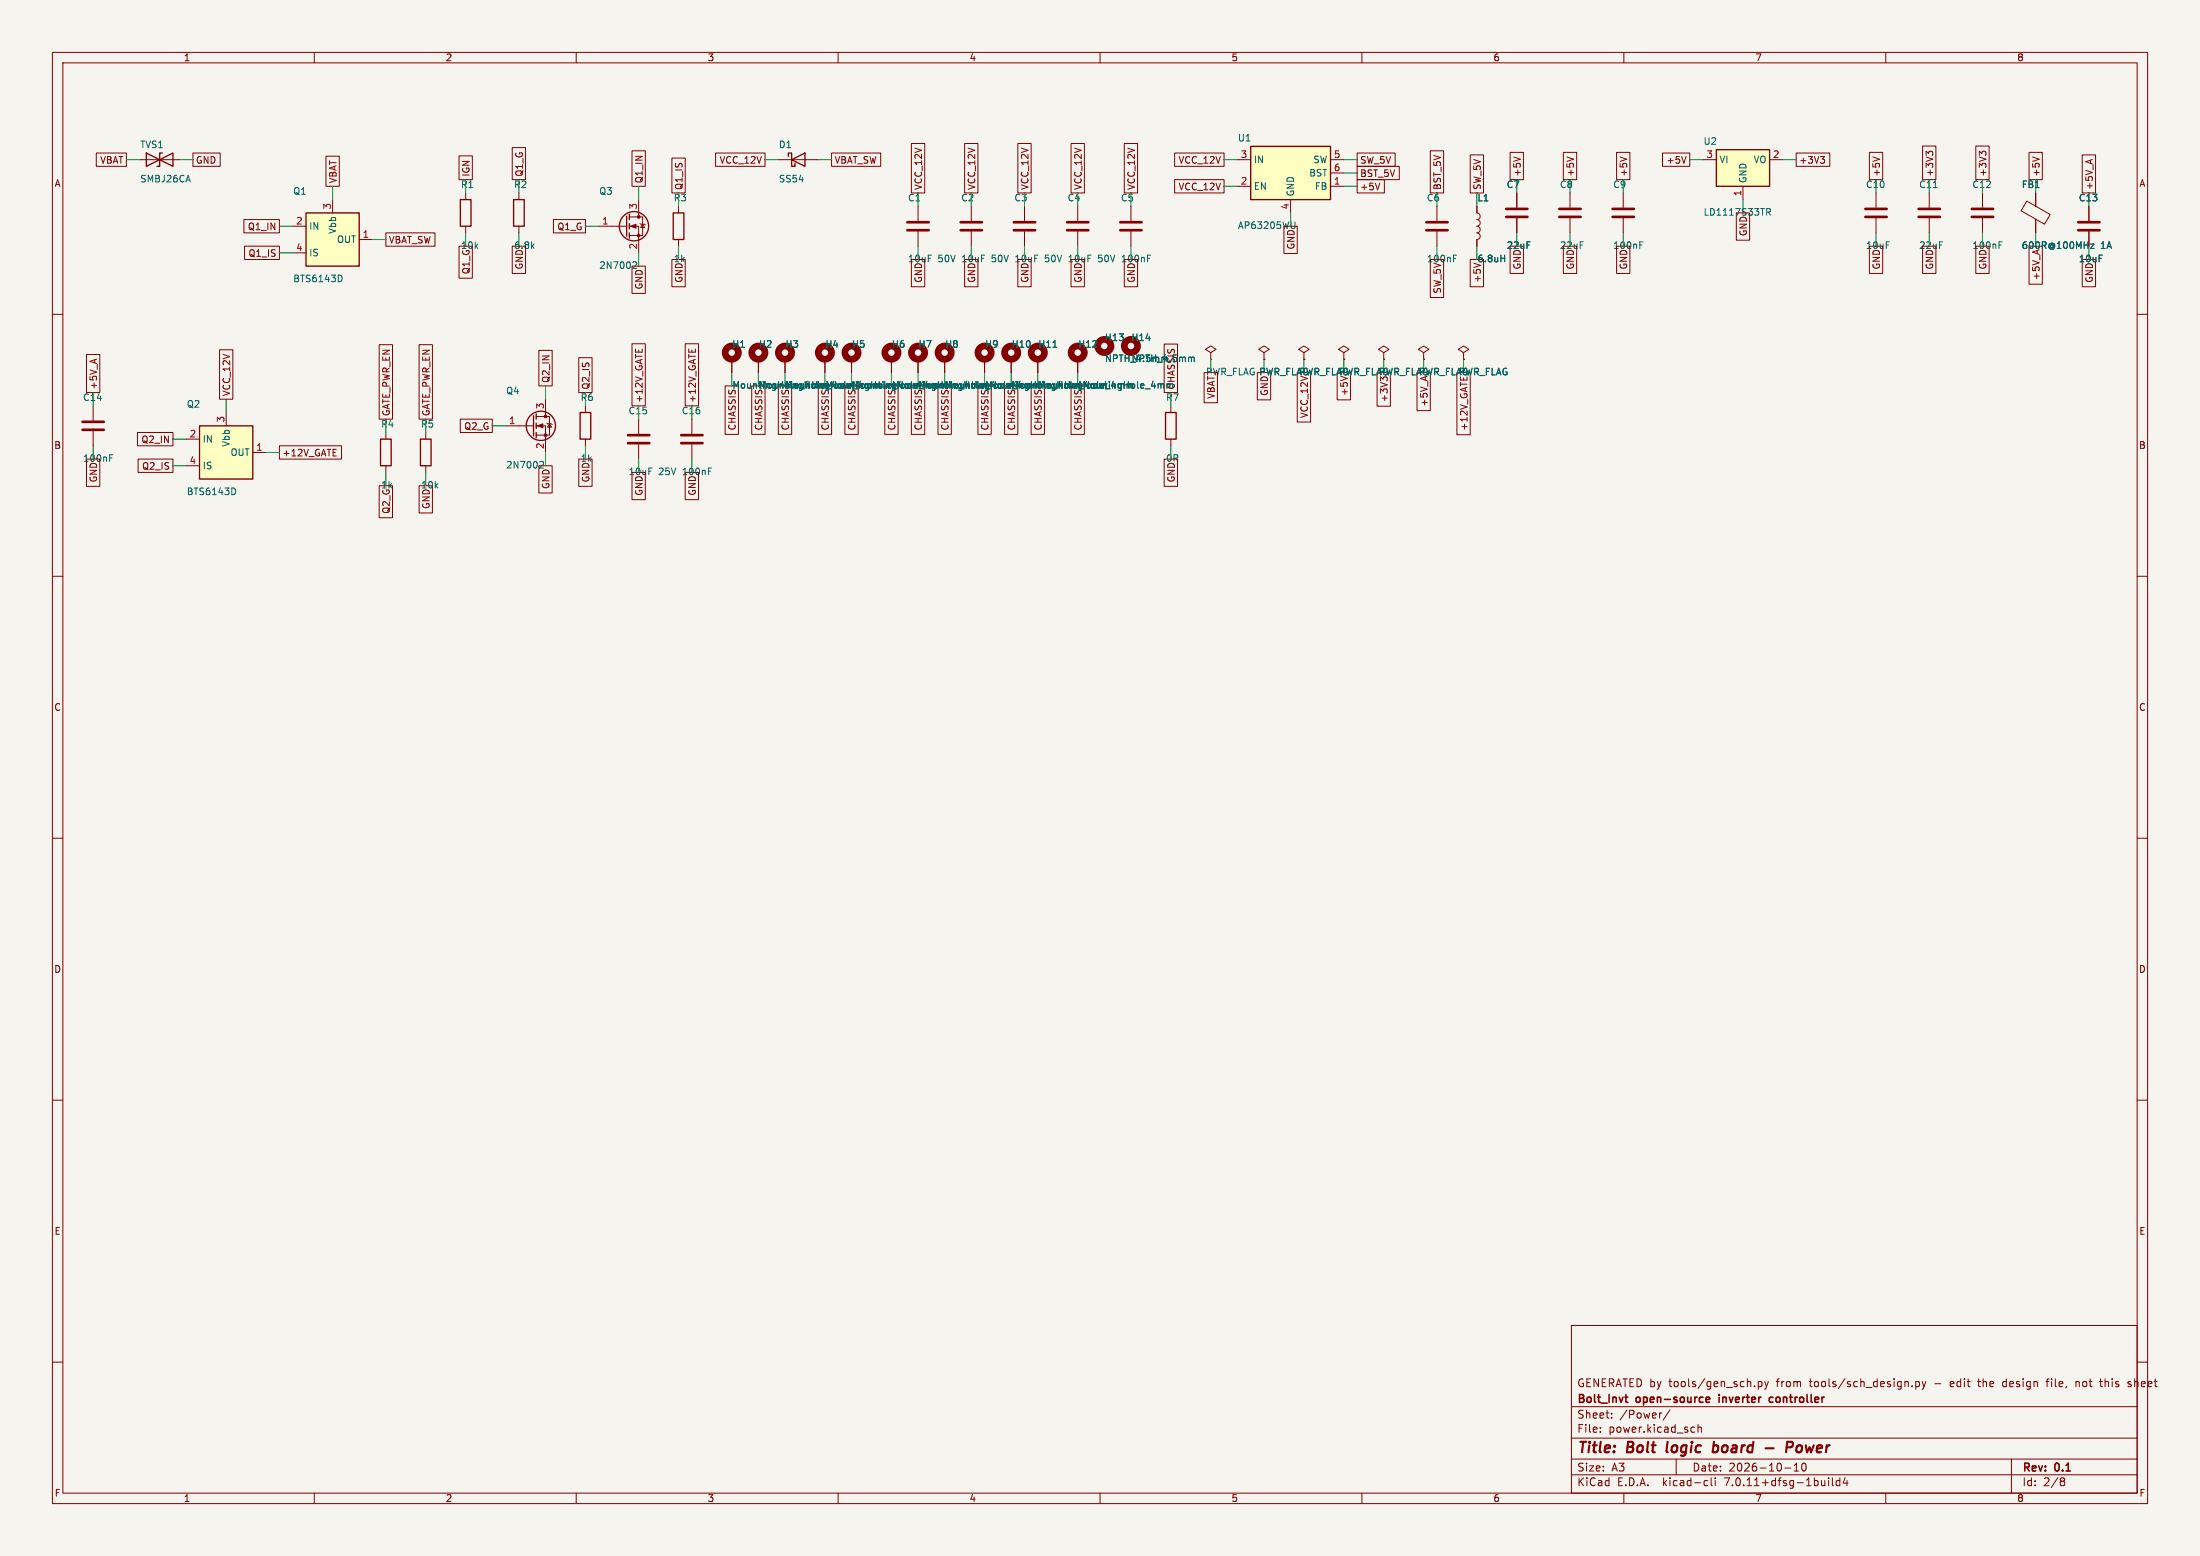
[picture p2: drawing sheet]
<svg xmlns="http://www.w3.org/2000/svg" width="420mm" height="297mm" viewBox="0 0 420 297" stroke-linecap="round" stroke-linejoin="round" font-family="sans-serif">
<path d="M0 0h420v297h-420z" fill="#f5f4ef" stroke="#f5f4ef" stroke-width=".19"/>
<g fill="none" stroke="#840000" stroke-width=".19">
<path d="M10 10h400v277h-400zM12 12h396v273h-396zM60 10v2M110 10v2M160 10v2M210 10v2M260 10v2M310 10v2M360 10v2M18.4 29.2h5.7v2.6h-5.7zM26.7 30.5h7.6M36.8 29.2h5.2v2.6h-5.2z"/>
<path d="M62.2 29.8h2.6v5.8h-2.6zM63.5 38.1v2.5M87.6 29.8h2.6v4.5h-2.6zM88.9 36.8v1.3M97.8 28.2h2.5v6.1h-2.5zM99.1 36.8v1.3M120.6 28.8h2.6v6.8h-2.6zM121.9 38.1v3.3M128.3 30.2h2.5v6.6h-2.5zM129.5 39.4v1.2M136.6 29.2h9.4v2.6h-9.4zM148.6 30.5h7.6"/>
<path d="M158.7 29.2h9.4v2.6h-9.4zM174 27.4h2.5v9.4h-2.5zM175.3 39.4v2.8M184.1 27.4h2.6v9.4h-2.6zM185.4 39.4v2.8M194.3 27.4h2.6v9.4h-2.6zM195.6 39.4v2.8M204.5 27.4h2.5v9.4h-2.5zM205.7 39.4v2.8M214.6 27.4h2.6v9.4h-2.6zM215.9 39.4v2.8M224.2 29.2h9.5v2.6h-9.5z"/>
<path d="M224.2 34.3h9.5v2.5h-9.5zM236.2 35.6h2.6M236.2 30.5h2.6M246.4 38.1v2.5M254 35.6h2.5M254 30.5h2.5M254 33h2.5M259.1 31.8h8v2.5h-8zM259.1 29.2h7.2v2.6h-7.2zM259.1 34.3h5.2v2.5h-5.2zM263.4 35l-.4 1.2M273 28.8h2.6v8h-2.6z"/>
<path d="M274.3 39.4v2.8M280.7 29.6h2.5v7.2h-2.5zM281.9 39.4v1.2a.64 .64 0 0 1 .7 .7 .64 .64 0 0 1-.7 .6 .64 .64 0 0 1 .7 .6 .64 .64 0 0 1-.7 .7 .64 .64 0 0 1 .7 .6 .64 .64 0 0 1-.7 .7 .64 .64 0 0 1 .7 .6 .64 .64 0 0 1-.7 .6v1.3M288.3 29.1h2.5v5.2h-2.5zM289 30l1.2 .4M289.6 36.8v2.8M298.4 29.1h2.6v5.2h-2.6zM299.1 30l1.3 .4M299.7 36.8v2.8M308.6 29.1h2.5v5.2h-2.5zM309.3 30l1.3 .4M309.9 36.8v2.8"/>
<path d="M317.4 29.2h5.2v2.6h-5.2zM321.9 29.9l-.4 1.3M325.1 30.5h2.6M332.7 35.6v2.5M337.8 30.5h2.6M342.9 29.2h6.4v2.6h-6.4zM347.5 29.9h.8l-.4 .5M348.1 30.4l.2 .2v.3l-.2 .3M356.9 29.1h2.5v5.2h-2.5zM357.5 30l1.3 .4M358.1 36.8v2.8M367 27.9h2.6v6.4h-2.6z"/>
<path d="M368.2 29.3l-.5-.4v.8M368.2 29.1l.2-.2h.3l.3 .2M368.3 36.8v2.8M377.2 27.9h2.5v6.4h-2.5zM378.3 29.1l.3-.2h.3l.2 .2M378.3 29.3l-.4-.4v.8M378.5 36.8v2.8M386.9 38.4l4.5 2.5-1.1 1.9-4.4-2.6zM387.3 29.1h2.6v5.2h-2.6zM388 30l1.3 .4M388.6 36.8v2.6M397.5 29.6h2.5v7.2h-2.5z"/>
<path d="M398.8 39.4v2.8M10 60h2M46.6 41.9h6.7v2.6h-6.7zM46.7 47h6.6v2.5h-6.6zM55.9 43.2h2.5M55.9 48.3h2.5M68.6 45.7h2.5M73.7 44.4h9.3v2.6h-9.3zM87.6 47h2.6v6.1h-2.6zM88.9 43.2v1.3M97.8 47h2.5v5.2h-2.5zM99.1 43.2v1.3"/>
<path d="M105.6 41.9h6.2v2.6h-6.2zM114.3 43.2h5.3M120.1 43.2h1.8v5.1M120.1 41.4h2.6v3.6h-2.6M120.6 50.8h2.6v5.2h-2.6zM122.2 42.7l1 .2M122.7 42.8l.4 .6h-.8zM128.3 49.5h2.5v5.2h-2.5zM129.5 45.7v1.3M174 49.5h2.5v5.2h-2.5zM175.3 44.2v2.8M184.1 49.5h2.6v5.2h-2.6z"/>
<path d="M185.4 44.2v2.8M194.3 49.5h2.6v5.2h-2.6zM195.6 44.2v2.8M204.5 49.5h2.5v5.2h-2.5zM205.7 44.2v2.8M214.6 49.5h2.6v5.2h-2.6zM215.9 44.2v2.8M245.1 43.2h2.6v5.2h-2.6zM273 49.5h2.6v7.3h-2.6zM274.3 44.2v2.8M280.7 49.5h2.5v5.2h-2.5zM281.3 50.2l1.3 .5"/>
<path d="M288.3 47h2.5v5.2h-2.5zM289.6 41.7v2.8M298.4 47h2.6v5.2h-2.6zM299.7 41.7v2.8M308.6 47h2.5v5.2h-2.5zM309.9 41.7v2.8M331.5 40.6h2.5v5.2h-2.5zM356.9 47h2.5v5.2h-2.5zM358.1 41.7v2.8M367 47h2.6v5.2h-2.6zM368.3 41.7v2.8M377.2 47h2.5v5.2h-2.5z"/>
<path d="M378.5 41.7v2.8M387.3 47h2.6v7.3h-2.6zM388.6 41.9v2.6M397.5 49.5h2.5v5.2h-2.5zM398.8 44.2v2.8M408 60h2M16.5 67.7h2.6v7.2h-2.6zM17.8 77.5v2.8M41.9 66.8h2.6v9.4h-2.6zM43.2 78.7v2.6M72.4 65.8h2.5v14.2h-2.5zM80 65.8h2.6v14.2h-2.6z"/>
<path d="M102.4 79.5h2.5v3.6h-2.5M102.9 66.9h2.5v6.8h-2.5zM104.1 76.2v3.3M110.5 68.3h2.5v6.6h-2.5zM111.8 77.5v1.2M120.6 65.6h2.6v11.9h-2.6zM130.8 65.6h2.6v11.9h-2.6zM138.4 73.7h2.6v9.2h-2.6zM139.7 68.6v2.5M143.5 73.7h2.6v9.2h-2.6zM144.8 68.6v2.5M148.6 73.7h2.5v9.2h-2.5z"/>
<path d="M149.9 68.6v2.5M156.2 73.7h2.6v9.2h-2.6zM157.5 68.6v2.5M161.3 73.7h2.5v9.2h-2.5zM162.6 68.6v2.5M168.9 73.7h2.6v9.2h-2.6zM170.2 68.6v2.5M174 73.7h2.5v9.2h-2.5zM175.3 68.6v2.5M179.1 73.7h2.5v9.2h-2.5zM180.3 68.6v2.5M186.7 73.7h2.5v9.2h-2.5z"/>
<path d="M188 68.6v2.5M191.8 73.7h2.5v9.2h-2.5zM193 68.6v2.5M196.8 73.7h2.6v9.2h-2.6zM198.1 68.6v2.5M204.5 73.7h2.5v9.2h-2.5zM205.7 68.6v2.5M222.2 65.7h2.6v9.2h-2.6zM223.5 77.5v1.2M229.9 71.1h2.5v5.8h-2.5zM231.1 67.3l1.1-.6-1.1-.7-1 .7 1 .6v1.3M231.1 68.6h.1"/>
<path d="M240 71.1h2.6v5.2h-2.6zM241.3 67.3l1-.6-1-.7-1 .7 1 .6v1.3M241.3 68.6h.1M247.6 71.1h2.6v9.5h-2.6zM248.9 67.3l1-.6-1-.7-1 .7 1 .6v1.3M248.9 68.6h.1M255.3 71.1h2.5v5.2h-2.5zM256.5 67.3l1.1-.6-1.1-.7-1 .7 1 .6v1.3M256.5 68.6h.1M262.9 71.1h2.5v6.4h-2.5zM263.6 71.9v.8M264.2 67.3l1-.6-1-.7-1.1 .7 1.1 .6v1.3"/>
<path d="M264.2 68.6h.1M270.5 71.1h2.5v7.3h-2.5zM271.8 67.3l1-.6-1-.7-1 .7 1 .6v1.3M271.8 68.6h.1M278.1 71.1h2.6v11.9h-2.6zM279.4 67.3l1-.6-1-.7-1 .7 1 .6v1.3M279.4 68.6h.1M16.5 87.6h2.6v5.2h-2.6zM17.8 82.3v2.8M26.2 82.5h6.8v2.6h-6.8zM26.4 87.6h6.6v2.6h-6.6zM35.6 83.8h2.5"/>
<path d="M35.6 88.9h2.5M48.3 86.4h2.5M53.3 85.1h11.9v2.5h-11.9zM72.4 92.7h2.5v6.1h-2.5zM73.7 82.6v1.2M73.7 88.9v1.3M80 92.7h2.6v5.2h-2.6zM81.3 82.6v1.2M81.3 88.9v1.3M87.9 80h6.1v2.6h-6.1zM96.5 81.3h5.4M102.4 81.3h1.7v5.1"/>
<path d="M102.9 88.9h2.5v5.2h-2.5zM104.4 80.8l1 .2M104.9 80.9l.4 .6h-.8zM110.5 87.6h2.5v5.2h-2.5zM111.8 83.8v1.3M120.6 90.2h2.6v5.2h-2.6zM121.9 80v2.8M121.9 84.8v2.8M130.8 90.2h2.6v5.2h-2.6zM132.1 80v2.8M132.1 84.8v2.8M222.2 87.6h2.6v5.2h-2.6z"/>
<path d="M223.5 83.8v1.3M10 110h2M408 110h2M10 160h2M408 160h2M10 210h2M408 210h2M10 260h2M300 253h108v32h-108zM408 260h2M300 278.5h108M300 274.5h108"/>
<path d="M300 268.5h108M305.5 273.2v.2M305.5 272.5v.1M307.7 270.5v.2M307.7 269.8v.1M317.2 269.7l-.3 .1M318.8 269.1l-1.3 1.9M320 278.5v3M323.1 272.4l.4 .1M323.5 273.3l-.4 .1M324.2 272.5l.2-.1 .3 .1 .1 .9M324.2 271.9v1.5"/>
<path d="M335.7 263.7v1.5M335.7 263.8l.4-.1 .3 .3-.2 .6h-.5M336.9 263.7l.3 1M337.2 264.7l-.3 .5M337.6 263.7l-.4 1M342.5 279.7l.4-.4v1.5M344.2 279.4l.1-.1a.8 .8 0 0 1 .5 .7 .8 .8 0 0 1-.5 .8 1 1 0 0 1-.1-1.4zM365 264.5v.2M365.7 263.8l.5-.1 .2 .3-.1 .6h-.6M365.7 263.7v1.5M366.9 263.7l.4 1M367.3 264.7l-.4 .5"/>
<path d="M367.7 263.7l-.4 1M377.5 263.7h.6M382.6 263.7l-.3 .3v.4l.3 .3M384 278.5v6.5M390.6 263.7h.6M391.2 263.2l-.4 .2v1.3M396.3 263.7v1M396.9 263.8l-.4-.1-.2 .1M400.8 263.7h.6M401 263.2v1.3l.4 .2M406.8 263.8l-.4-.1-.2 .2 .1 .2 .5 .2v.3h-.6M60 285v2"/>
<path d="M110 285v2M160 285v2M210 285v2M260 285v2M300 281.5h108M310 285v2M325.6 282.6l.4 .1M326 283.5l-.4 .1M326.7 282.1v1.3l.2 .2M327.4 282.1v.1M327.4 282.6v1M340.7 280.2h1.2"/>
<path d="M342.5 280.8h.9M349.1 282.1v.1M349.1 282.6v1M349.8 282.1v1.3l.2 .2M351.2 282.7l-.4-.1-.3 .3 .2 .6h.5M351.2 282.1v1.5M352.2 282l-.3 1.1h.9M352.6 282.6v1M360 285v2M393.6 282.1h.3l.3 .3-.3 .3M393.6 282.7h.3M393.9 282.7l.2 .2 .1 .4-.3 .3h-.3"/>
</g>
<path d="M318.3 275.2l-.1 1.9M327.1 276h.8M327.2 275.2l-.2 2M327.8 277a.66 .66 0 0 1-.8 .1M337.1 276.4h1.5M341.1 276.3h.7a.55 .55 0 0 0 .5-.5 .55 .55 0 0 0-.3-.6h-.8l-.2 2M343.7 275.9a.62 .62 0 0 0-.7 .4v.7l.5 .2" fill="none" stroke="#840000" stroke-width=".4"/>
<path d="M310.2 266.7h.6M310.5 267.6l.3 .1M325.7 267.2l.7-.2-.1-.2-.4-.1-.2 .2 .1 .7h.5M328.2 266.2v.1M328.2 266.7v1M338.5 266.8l-.5-.1-.2 .3 .1 .6h.6" fill="none" stroke="#840000" stroke-width=".3"/>
<g fill="none" stroke="#840000" stroke-width=".51">
<path d="M287.5 39.9h4.1M297.7 39.9h4.1M307.8 39.9h4.1M356.1 39.9h4.1M366.3 39.9h4M376.4 39.9h4.1M173.2 43.9h4.1M173.2 42.4h4.1M183.4 43.9h4.1M183.4 42.4h4.1M193.5 43.9h4.1M193.5 42.4h4.1"/>
<path d="M203.7 43.9h4.1M203.7 42.4h4.1M213.9 43.9h4M213.9 42.4h4M272.3 43.9h4.1M272.3 42.4h4.1M287.5 41.4h4.1M297.7 41.4h4.1M307.8 41.4h4.1M356.1 41.4h4.1M366.3 41.4h4M376.4 41.4h4.1"/>
<path d="M396.7 43.9h4.1M396.7 42.4h4.1M15.7 82h4.1M15.7 80.5h4.1M119.9 84.6h4.1M119.9 83.1h4.1M130 84.6h4.1M130 83.1h4.1"/>
</g>
<g fill="#ffffc2" stroke="#ffffc2" stroke-width=".19">
<path d="M238.8 27.9h15.2v10.2h-15.2z"/>
<path d="M38.1 81.3h10.2v10.1h-10.2z"/>
<path d="M327.7 28.6h10.1v7h-10.1z"/>
<path d="M58.4 40.6h10.2v10.2h-10.2z"/>
</g>
<g fill="none" stroke="#840000" stroke-width=".25">
<path d="M27.9 29.2v2.6l5.1-2.6v2.6zM31 29.2h-.5v2.6h-.5M87.9 38.1h2v5.1h-2zM98 38.1h2.1v5.1h-2.1zM150.5 29.8v-.6h.6v2.6h.7v-.7M151.1 30.5l2.6-1.3v2.6zM238.8 27.9h15.2v10.2h-15.2zM327.7 28.6h10.1v7h-10.1zM58.4 40.6h10.2v10.2h-10.2zM119.6 41.3v3.8M120.1 40.9v1M120.1 42.7v1"/>
<path d="M120.1 44.5v1M128.5 40.6h2.1v5.1h-2.1zM101.9 79.4v3.8M102.4 79v1M110.7 78.7h2.1v5.1h-2.1zM222.5 78.7h2v5.1h-2zM38.1 81.3h10.2v10.1h-10.2zM72.6 83.8h2.1v5.1h-2.1zM80.3 83.8h2v5.1h-2zM102.4 80.8v1M102.4 82.6v1"/>
<circle cx="121" cy="43.2" r="2.79"/>
<circle cx="103.3" cy="81.3" r="2.79"/>
</g>
<g fill="none" stroke="#006464" stroke-width=".19">
<path d="M337.3 39.8h.4l.3 .3-.1 .3-.6 .1M369.1 35.8h.7M65.1 52.6l.2 .5-.2 .6M121 50h.4l.1 .3-.7 .9h.7M219.1 49.3h.4M219.1 48.7h.6M247.2 42.3v1.1M277.5 49.3h.4M277.5 48.7h.6M286.5 49.3h.8M287.3 48.7v1.3M313 46.8h.5"/>
<path d="M313 46.2h.6M337.6 40.5l.4 .6M381.6 46.8h.4M381.6 46.2h.6M399.1 46.6h.7l-.7 .8h.7M201 66.3h.7M222 73.3l.2 .1v.7M227.5 68.2h.4l.1 .8M20.9 87.4h.5M20.9 86.8h.6M44.7 93.2l.3 .5-.3 .7M103.2 88.1h.4l.2 .3-.8 .9h.8"/>
<path d="M135.2 89.3h.6M135.2 89.9h.5"/>
</g>
<g fill="#840000" stroke="#840000" stroke-width=".19">
<path d="M102.6 81.3l1-.4v.8z"/>
<path d="M120.4 43.2l1-.4v.8z"/>
<circle cx="104.1" cy="83.1" r=".25"/>
<circle cx="104.1" cy="79.5" r=".25"/>
<circle cx="121.9" cy="45" r=".25"/>
<circle cx="121.9" cy="41.4" r=".25"/>
</g>
<g fill="none" stroke="#840000" stroke-width="1.3">
<circle cx="139.7" cy="67.3" r="1.27"/>
<circle cx="144.8" cy="67.3" r="1.27"/>
<circle cx="149.9" cy="67.3" r="1.27"/>
<circle cx="157.5" cy="67.3" r="1.27"/>
<circle cx="162.6" cy="67.3" r="1.27"/>
<circle cx="170.2" cy="67.3" r="1.27"/>
<circle cx="175.3" cy="67.3" r="1.27"/>
<circle cx="180.3" cy="67.3" r="1.27"/>
<circle cx="188" cy="67.3" r="1.27"/>
<circle cx="193" cy="67.3" r="1.27"/>
<circle cx="198.1" cy="67.3" r="1.27"/>
<circle cx="205.7" cy="67.3" r="1.27"/>
<circle cx="210.8" cy="66" r="1.27"/>
<circle cx="215.9" cy="66" r="1.27"/>
</g>
<g fill="none" stroke="#009600" stroke-width=".19">
<path d="M24.1 30.5h2.6M34.3 30.5h2.5M63.5 35.6v2.5M88.9 34.3v2.5M99.1 34.3v2.5M121.9 35.6v2.5M129.5 36.8v2.6M146 30.5h2.6M156.2 30.5h2.5M175.3 36.8v2.6M185.4 36.8v2.6M195.6 36.8v2.6"/>
<path d="M205.7 36.8v2.6M215.9 36.8v2.6M233.7 30.5h2.5M233.7 35.6h2.5M256.5 30.5h2.6M256.5 33h2.6M256.5 35.6h2.6M274.3 36.8v2.6M281.9 36.8v2.6M289.6 34.3v2.5M299.7 34.3v2.5M309.9 34.3v2.5"/>
<path d="M322.6 30.5h2.5M332.7 38.1v2.5M340.4 30.5h2.5M358.1 34.3v2.5M368.3 34.3v2.5M378.5 34.3v2.5M388.6 34.3v2.5M398.8 36.8v2.6M53.3 48.3h2.6M53.3 43.2h2.6M71.1 45.7h2.6M88.9 44.5v2.5"/>
<path d="M99.1 44.5v2.5M111.8 43.2h2.5M121.9 48.3v2.5M129.5 47v2.5M175.3 47v2.5M185.4 47v2.5M195.6 47v2.5M205.7 47v2.5M215.9 47v2.5M246.4 40.6v2.6M274.3 47v2.5M281.9 47v2.5"/>
<path d="M289.6 44.5v2.5M299.7 44.5v2.5M309.9 44.5v2.5M358.1 44.5v2.5M368.3 44.5v2.5M378.5 44.5v2.5M388.6 44.5v2.5M398.8 47v2.5M17.8 74.9v2.6M43.2 76.2v2.5M104.1 73.7v2.5M111.8 74.9v2.6"/>
<path d="M121.9 77.5v2.5M132.1 77.5v2.5M139.7 71.1v2.6M144.8 71.1v2.6M149.9 71.1v2.6M157.5 71.1v2.6M162.6 71.1v2.6M170.2 71.1v2.6M175.3 71.1v2.6M180.3 71.1v2.6M188 71.1v2.6M193 71.1v2.6"/>
<path d="M198.1 71.1v2.6M205.7 71.1v2.6M223.5 74.9v2.6M231.1 68.6v2.5M241.3 68.6v2.5M248.9 68.6v2.5M256.5 68.6v2.5M264.2 68.6v2.5M271.8 68.6v2.5M279.4 68.6v2.5M17.8 85.1v2.5M33 83.8h2.6"/>
<path d="M33 88.9h2.6M50.8 86.4h2.5M73.7 80v2.6M73.7 90.2v2.5M81.3 80v2.6M81.3 90.2v2.5M94 81.3h2.5M104.1 86.4v2.5M111.8 85.1v2.5M121.9 87.6v2.6M132.1 87.6v2.6M223.5 85.1v2.5"/>
</g>
<g font-size="2.8" fill="#840000">
<text x="301" y="277.9">Title:</text>
<text x="310.6" y="277.9">Bolt</text>
<text x="319" y="277.9">logic</text>
<text x="328.6" y="277.9">board</text>
<text x="344.2" y="277.9">Power</text>
</g>
<g font-size="2.1" fill="#840000">
<text x="301" y="268.2">Bolt_Invt</text>
<text x="301" y="265">GENERATED by</text>
<text x="312.4" y="268.2">open-source</text>
<text x="318.7" y="265">tools/gen_sch.py</text>
<text x="328.8" y="268.2">inverter</text>
<text x="339.1" y="268.2">controller</text>
<text x="339.3" y="265">from</text>
<text x="345.8" y="265">tools/sch_design.py</text>
<text x="369.7" y="265">-</text>
<text x="372.9" y="265">edit</text>
<text x="378.4" y="265">the</text>
<text x="383.2" y="265">design</text>
<text x="391.8" y="265">file,</text>
<text x="397.4" y="265">not</text>
<text x="402.3" y="265">this</text>
<text x="407.7" y="265">sheet</text>
<text x="301" y="273.7">File:</text>
<text x="301" y="271">Sheet:</text>
<text x="307.1" y="273.7">power.kicad_sch</text>
<text x="309.2" y="271">/Power/</text>
<text x="301" y="281.1">Size:</text>
<text x="307.6" y="281.1">A3</text>
<text x="323" y="281.1">Date:</text>
<text x="330" y="281.1">2026-10-10</text>
<text x="386" y="281.3">Rev:</text>
<text x="392.4" y="281.3">0.1</text>
<text x="301" y="283.9">KiCad</text>
<text x="308.7" y="283.9">E.D.A.</text>
<text x="317.6" y="283.9">kicad-cli</text>
<text x="329.5" y="283.9">7.0.11+dfsg-1build4</text>
<text x="386" y="283.9">Id:</text>
<text x="390.1" y="283.9">2/8</text>
</g>
<g font-size="1.8" fill="#840000">
<text x="35" y="11.9">1</text>
<text x="85" y="11.9">2</text>
<text x="135" y="11.9">3</text>
<text x="185" y="11.9">4</text>
<text x="235" y="11.9">5</text>
<text x="285" y="11.9">6</text>
<text x="335" y="11.9">7</text>
<text x="385" y="11.9">8</text>
<text x="10.3" y="35.9">A</text>
<text x="19" y="31.4">VBAT</text>
<text x="37.3" y="31.4">GND</text>
<text x="64.5" y="35.1" transform="rotate(-90 64.5 35.1)">VBAT</text>
<text x="89.9" y="33.8" transform="rotate(-90 89.9 33.8)">IGN</text>
<text x="100" y="33.8" transform="rotate(-90 100 33.8)">Q1_G</text>
<text x="122.9" y="35.1" transform="rotate(-90 122.9 35.1)">Q1_IN</text>
<text x="137.3" y="31.4">VCC_12V</text>
<text x="159.2" y="31.4">VBAT_SW</text>
<text x="224.9" y="31.4">VCC_12V</text>
<text x="259.6" y="34">BST_5V</text>
<text x="259.6" y="31.4">SW_5V</text>
<text x="290.5" y="33.8" transform="rotate(-90 290.5 33.8)">+5V</text>
<text x="300.7" y="33.8" transform="rotate(-90 300.7 33.8)">+5V</text>
<text x="310.8" y="33.8" transform="rotate(-90 310.8 33.8)">+5V</text>
<text x="318" y="31.4">+5V</text>
<text x="343.4" y="31.4">+3V3</text>
<text x="359.1" y="33.8" transform="rotate(-90 359.1 33.8)">+5V</text>
<text x="369.3" y="33.8" transform="rotate(-90 369.3 33.8)">+3V3</text>
<text x="379.4" y="33.8" transform="rotate(-90 379.4 33.8)">+3V3</text>
<text x="389.6" y="33.8" transform="rotate(-90 389.6 33.8)">+5V</text>
<text x="408.3" y="35.9">A</text>
<text x="130.5" y="36.4" transform="rotate(-90 130.5 36.4)">Q1_IS</text>
<text x="176.2" y="36.4" transform="rotate(-90 176.2 36.4)">VCC_12V</text>
<text x="186.4" y="36.4" transform="rotate(-90 186.4 36.4)">VCC_12V</text>
<text x="196.5" y="36.4" transform="rotate(-90 196.5 36.4)">VCC_12V</text>
<text x="206.7" y="36.4" transform="rotate(-90 206.7 36.4)">VCC_12V</text>
<text x="216.9" y="36.4" transform="rotate(-90 216.9 36.4)">VCC_12V</text>
<text x="224.9" y="36.5">VCC_12V</text>
<text x="259.6" y="36.5">+5V</text>
<text x="275.3" y="36.4" transform="rotate(-90 275.3 36.4)">BST_5V</text>
<text x="282.9" y="36.4" transform="rotate(-90 282.9 36.4)">SW_5V</text>
<text x="399.7" y="36.4" transform="rotate(-90 399.7 36.4)">+5V_A</text>
<text x="47.2" y="44.1">Q1_IN</text>
<text x="74.1" y="46.7">VBAT_SW</text>
<text x="87.9" y="47.7">10k</text>
<text x="98.1" y="47.7">6.8k</text>
<text x="106.3" y="44.1">Q1_G</text>
<text x="247.3" y="47.7" transform="rotate(-90 247.3 47.7)">GND</text>
<text x="333.7" y="45.2" transform="rotate(-90 333.7 45.2)">GND</text>
<text x="356.1" y="47.7">10uF</text>
<text x="47.3" y="49.2">Q1_IS</text>
<text x="89.9" y="52.4" transform="rotate(-90 89.9 52.4)">Q1_G</text>
<text x="100" y="51.5" transform="rotate(-90 100 51.5)">GND</text>
<text x="128.5" y="50.3">1k</text>
<text x="173.2" y="50.3">10uF</text>
<text x="272.3" y="50.3">100nF</text>
<text x="300.7" y="51.5" transform="rotate(-90 300.7 51.5)">GND</text>
<text x="310.8" y="51.5" transform="rotate(-90 310.8 51.5)">GND</text>
<text x="359.1" y="51.5" transform="rotate(-90 359.1 51.5)">GND</text>
<text x="369.3" y="51.5" transform="rotate(-90 369.3 51.5)">GND</text>
<text x="379.4" y="51.5" transform="rotate(-90 379.4 51.5)">GND</text>
<text x="389.6" y="53.6" transform="rotate(-90 389.6 53.6)">+5V_A</text>
<text x="122.9" y="55.3" transform="rotate(-90 122.9 55.3)">GND</text>
<text x="130.5" y="54.1" transform="rotate(-90 130.5 54.1)">GND</text>
<text x="176.2" y="54.1" transform="rotate(-90 176.2 54.1)">GND</text>
<text x="186.4" y="54.1" transform="rotate(-90 186.4 54.1)">GND</text>
<text x="196.5" y="54.1" transform="rotate(-90 196.5 54.1)">GND</text>
<text x="206.7" y="54.1" transform="rotate(-90 206.7 54.1)">GND</text>
<text x="216.9" y="54.1" transform="rotate(-90 216.9 54.1)">GND</text>
<text x="275.3" y="56.1" transform="rotate(-90 275.3 56.1)">SW_5V</text>
<text x="282.9" y="54.1" transform="rotate(-90 282.9 54.1)">+5V</text>
<text x="399.7" y="54.1" transform="rotate(-90 399.7 54.1)">GND</text>
<text x="18.7" y="74.5" transform="rotate(-90 18.7 74.5)">+5V_A</text>
<text x="44.1" y="75.7" transform="rotate(-90 44.1 75.7)">VCC_12V</text>
<text x="105.1" y="73.2" transform="rotate(-90 105.1 73.2)">Q2_IN</text>
<text x="112.7" y="74.5" transform="rotate(-90 112.7 74.5)">Q2_IS</text>
<text x="122.9" y="77" transform="rotate(-90 122.9 77)">+12V_GATE</text>
<text x="133" y="77" transform="rotate(-90 133 77)">+12V_GATE</text>
<text x="232.1" y="76.2" transform="rotate(-90 232.1 76.2)">VBAT</text>
<text x="242.3" y="75.7" transform="rotate(-90 242.3 75.7)">GND</text>
<text x="257.5" y="75.7" transform="rotate(-90 257.5 75.7)">+5V</text>
<text x="265.1" y="76.9" transform="rotate(-90 265.1 76.9)">+3V3</text>
<text x="272.7" y="77.7" transform="rotate(-90 272.7 77.7)">+5V_A</text>
<text x="74.6" y="79.5" transform="rotate(-90 74.6 79.5)">GATE_PWR_EN</text>
<text x="82.2" y="79.5" transform="rotate(-90 82.2 79.5)">GATE_PWR_EN</text>
<text x="88.5" y="82.2">Q2_G</text>
<text x="140.7" y="82.3" transform="rotate(-90 140.7 82.3)">CHASSIS</text>
<text x="280.4" y="82.3" transform="rotate(-90 280.4 82.3)">+12V_GATE</text>
<text x="10.3" y="85.9">B</text>
<text x="26.9" y="84.8">Q2_IN</text>
<text x="27" y="89.9">Q2_IS</text>
<text x="53.8" y="87.3">+12V_GATE</text>
<text x="110.8" y="88.4">1k</text>
<text x="222.5" y="88.4">0R</text>
<text x="408.2" y="85.9">B</text>
<text x="18.7" y="92.2" transform="rotate(-90 18.7 92.2)">GND</text>
<text x="72.7" y="93.4">1k</text>
<text x="80.3" y="93.4">10k</text>
<text x="105.1" y="93.4" transform="rotate(-90 105.1 93.4)">GND</text>
<text x="112.7" y="92.2" transform="rotate(-90 112.7 92.2)">GND</text>
<text x="119.9" y="90.9">10uF</text>
<text x="122.9" y="94.7" transform="rotate(-90 122.9 94.7)">GND</text>
<text x="133" y="94.7" transform="rotate(-90 133 94.7)">GND</text>
<text x="224.5" y="92.2" transform="rotate(-90 224.5 92.2)">GND</text>
<text x="74.6" y="98.2" transform="rotate(-90 74.6 98.2)">Q2_G</text>
<text x="82.2" y="97.3" transform="rotate(-90 82.2 97.3)">GND</text>
<text x="10.3" y="135.9">C</text>
<text x="408.2" y="135.9">C</text>
<text x="10.3" y="185.9">D</text>
<text x="408.2" y="185.9">D</text>
<text x="10.3" y="235.9">E</text>
<text x="408.3" y="235.9">E</text>
<text x="10.3" y="285.9">F</text>
<text x="35" y="286.9">1</text>
<text x="85" y="286.9">2</text>
<text x="135" y="286.9">3</text>
<text x="185" y="286.9">4</text>
<text x="235" y="286.9">5</text>
<text x="285" y="286.9">6</text>
<text x="335" y="286.9">7</text>
<text x="385" y="286.9">8</text>
<text x="408.3" y="285.9">F</text>
</g>
<g font-size="1.8" fill="#006464">
<text x="26.7" y="28.5">TVS1</text>
<text x="148.6" y="28.5">D1</text>
<text x="236.2" y="27.2">U1</text>
<text x="325.1" y="27.8">U2</text>
<text x="26.7" y="35">SMBJ26CA</text>
<text x="148.6" y="35">SS54</text>
<text x="239.3" y="31.3">IN</text>
<text x="249.8" y="33.9">BST</text>
<text x="250.6" y="31.3">SW</text>
<text x="328.2" y="31.3">VI</text>
<text x="333.6" y="35.1" transform="rotate(-90 333.6 35.1)">GND</text>
<text x="334.7" y="31.3">VO</text>
<text x="55.9" y="37.4">Q1</text>
<text x="87.9" y="36.1">R1</text>
<text x="98.1" y="36.1">R2</text>
<text x="114.3" y="37.4">Q3</text>
<text x="128.5" y="38.6">R3</text>
<text x="173.2" y="38.6">C1</text>
<text x="183.4" y="38.6">C2</text>
<text x="193.6" y="38.6">C3</text>
<text x="203.7" y="38.6">C4</text>
<text x="213.9" y="38.6">C5</text>
<text x="239.3" y="36.4">EN</text>
<text x="247.2" y="37.6" transform="rotate(-90 247.2 37.6)">GND</text>
<text x="250.9" y="36.4">FB</text>
<text x="272.3" y="38.6">C6</text>
<text x="282" y="38.6">L1</text>
<text x="287.5" y="36.1">C7</text>
<text x="297.7" y="36.1">C8</text>
<text x="307.9" y="36.1">C9</text>
<text x="325.1" y="41.4">LD1117S33TR</text>
<text x="356.1" y="36.1">C10</text>
<text x="366.3" y="36.1">C11</text>
<text x="376.4" y="36.1">C12</text>
<text x="385.9" y="36.1">FB1</text>
<text x="396.8" y="38.6">C13</text>
<text x="58.9" y="44">IN</text>
<text x="64.2" y="46.6">OUT</text>
<text x="64.4" y="44.7" transform="rotate(-90 64.4 44.7)">Vbb</text>
<text x="236.2" y="43.9">AP63205WU</text>
<text x="287.5" y="47.7">22uF</text>
<text x="297.7" y="47.7">22uF</text>
<text x="307.9" y="47.7">100nF</text>
<text x="366.3" y="47.7">22uF</text>
<text x="376.4" y="47.7">100nF</text>
<text x="385.9" y="47.7">600R@100MHz</text>
<text x="401" y="47.7">1A</text>
<text x="58.9" y="49.1">IS</text>
<text x="114.3" y="51.5">2N7002</text>
<text x="179.1" y="50.3">50V 10uF</text>
<text x="189.2" y="50.3">50V 10uF</text>
<text x="199.4" y="50.3">50V 10uF</text>
<text x="209.5" y="50.3">50V 100nF</text>
<text x="282" y="50.3">6.8uH</text>
<text x="290.5" y="51.5" transform="rotate(-90 290.5 51.5)">GND</text>
<text x="396.8" y="50.3">10uF</text>
<text x="55.9" y="54.1">BTS6143D</text>
<text x="210.8" y="65.3">H13</text>
<text x="215.9" y="65.3">H14</text>
<text x="139.7" y="66.6">H1</text>
<text x="144.8" y="66.6">H2</text>
<text x="149.9" y="66.6">H3</text>
<text x="157.5" y="66.6">H4</text>
<text x="162.6" y="66.6">H5</text>
<text x="170.2" y="66.6">H6</text>
<text x="175.3" y="66.6">H7</text>
<text x="180.3" y="66.6">H8</text>
<text x="188" y="66.6">H9</text>
<text x="193" y="66.6">H10</text>
<text x="198.1" y="66.6">H11</text>
<text x="205.7" y="66.6">H12</text>
<text x="210.8" y="69.3">NPTH_4.5mm</text>
<text x="215.9" y="69.3">NPTH_4.5mm</text>
<text x="230.1" y="71.8">PWR_FLAG</text>
<text x="240.3" y="71.8">PWR_FLAG</text>
<text x="247.9" y="71.8">PWR_FLAG</text>
<text x="255.5" y="71.8">PWR_FLAG</text>
<text x="263.2" y="71.8">PWR_FLAG</text>
<text x="270.8" y="71.8">PWR_FLAG</text>
<text x="278.4" y="71.8">PWR_FLAG</text>
<text x="15.8" y="76.7">C14</text>
<text x="96.5" y="75.5">Q4</text>
<text x="110.8" y="76.7">R6</text>
<text x="139.7" y="74.4">MountingHole_4mm</text>
<text x="144.8" y="74.4">MountingHole_4mm</text>
<text x="157.5" y="74.4">MountingHole_4mm</text>
<text x="162.6" y="74.4">MountingHole_4mm</text>
<text x="175.3" y="74.4">MountingHole_4mm</text>
<text x="188" y="74.4">MountingHole_4mm</text>
<text x="193" y="74.4">MountingHole_4mm</text>
<text x="205.7" y="74.4">MountingHole_4mm</text>
<text x="222.5" y="76.7">R7</text>
<text x="224.5" y="74.5" transform="rotate(-90 224.5 74.5)">CHASSIS</text>
<text x="35.6" y="78">Q2</text>
<text x="72.7" y="81.8">R4</text>
<text x="80.3" y="81.8">R5</text>
<text x="119.9" y="79.3">C15</text>
<text x="130.1" y="79.3">C16</text>
<text x="145.7" y="82.3" transform="rotate(-90 145.7 82.3)">CHASSIS</text>
<text x="150.8" y="82.3" transform="rotate(-90 150.8 82.3)">CHASSIS</text>
<text x="158.4" y="82.3" transform="rotate(-90 158.4 82.3)">CHASSIS</text>
<text x="163.5" y="82.3" transform="rotate(-90 163.5 82.3)">CHASSIS</text>
<text x="171.1" y="82.3" transform="rotate(-90 171.1 82.3)">CHASSIS</text>
<text x="176.2" y="82.3" transform="rotate(-90 176.2 82.3)">CHASSIS</text>
<text x="181.3" y="82.3" transform="rotate(-90 181.3 82.3)">CHASSIS</text>
<text x="188.9" y="82.3" transform="rotate(-90 188.9 82.3)">CHASSIS</text>
<text x="194" y="82.3" transform="rotate(-90 194 82.3)">CHASSIS</text>
<text x="199.1" y="82.3" transform="rotate(-90 199.1 82.3)">CHASSIS</text>
<text x="206.7" y="82.3" transform="rotate(-90 206.7 82.3)">CHASSIS</text>
<text x="249.9" y="79.9" transform="rotate(-90 249.9 79.9)">VCC_12V</text>
<text x="15.8" y="88.4">100nF</text>
<text x="38.6" y="84.7">IN</text>
<text x="38.6" y="89.8">IS</text>
<text x="43.9" y="87.2">OUT</text>
<text x="44" y="85.4" transform="rotate(-90 44 85.4)">Vbb</text>
<text x="96.5" y="89.6">2N7002</text>
<text x="35.6" y="94.7">BTS6143D</text>
<text x="125.7" y="90.9">25V 100nF</text>
</g>
<g font-size="1.8" fill="#a90000">
<text x="236.8" y="35.3">2</text>
<text x="236.8" y="30.2">3</text>
<text x="254.6" y="35.3">1</text>
<text x="254.6" y="30.2">5</text>
<text x="254.6" y="32.8">6</text>
<text x="325.7" y="30.2">3</text>
<text x="338.4" y="30.2">2</text>
<text x="63.2" y="40.1" transform="rotate(-90 63.2 40.1)">3</text>
<text x="121.7" y="40.1" transform="rotate(-90 121.7 40.1)">3</text>
<text x="246.1" y="40.1" transform="rotate(-90 246.1 40.1)">4</text>
<text x="332.5" y="37.5" transform="rotate(-90 332.5 37.5)">1</text>
<text x="56.4" y="42.9">2</text>
<text x="69.1" y="45.5">1</text>
<text x="114.9" y="42.9">1</text>
<text x="121.7" y="47.7" transform="rotate(-90 121.7 47.7)">2</text>
<text x="56.4" y="48">4</text>
<text x="36.1" y="83.6">2</text>
<text x="42.9" y="80.7" transform="rotate(-90 42.9 80.7)">3</text>
<text x="97.1" y="81">1</text>
<text x="103.9" y="78.2" transform="rotate(-90 103.9 78.2)">3</text>
<text x="36.1" y="88.6">4</text>
<text x="48.8" y="86.1">1</text>
<text x="103.9" y="85.8" transform="rotate(-90 103.9 85.8)">2</text>
</g>
</svg>
